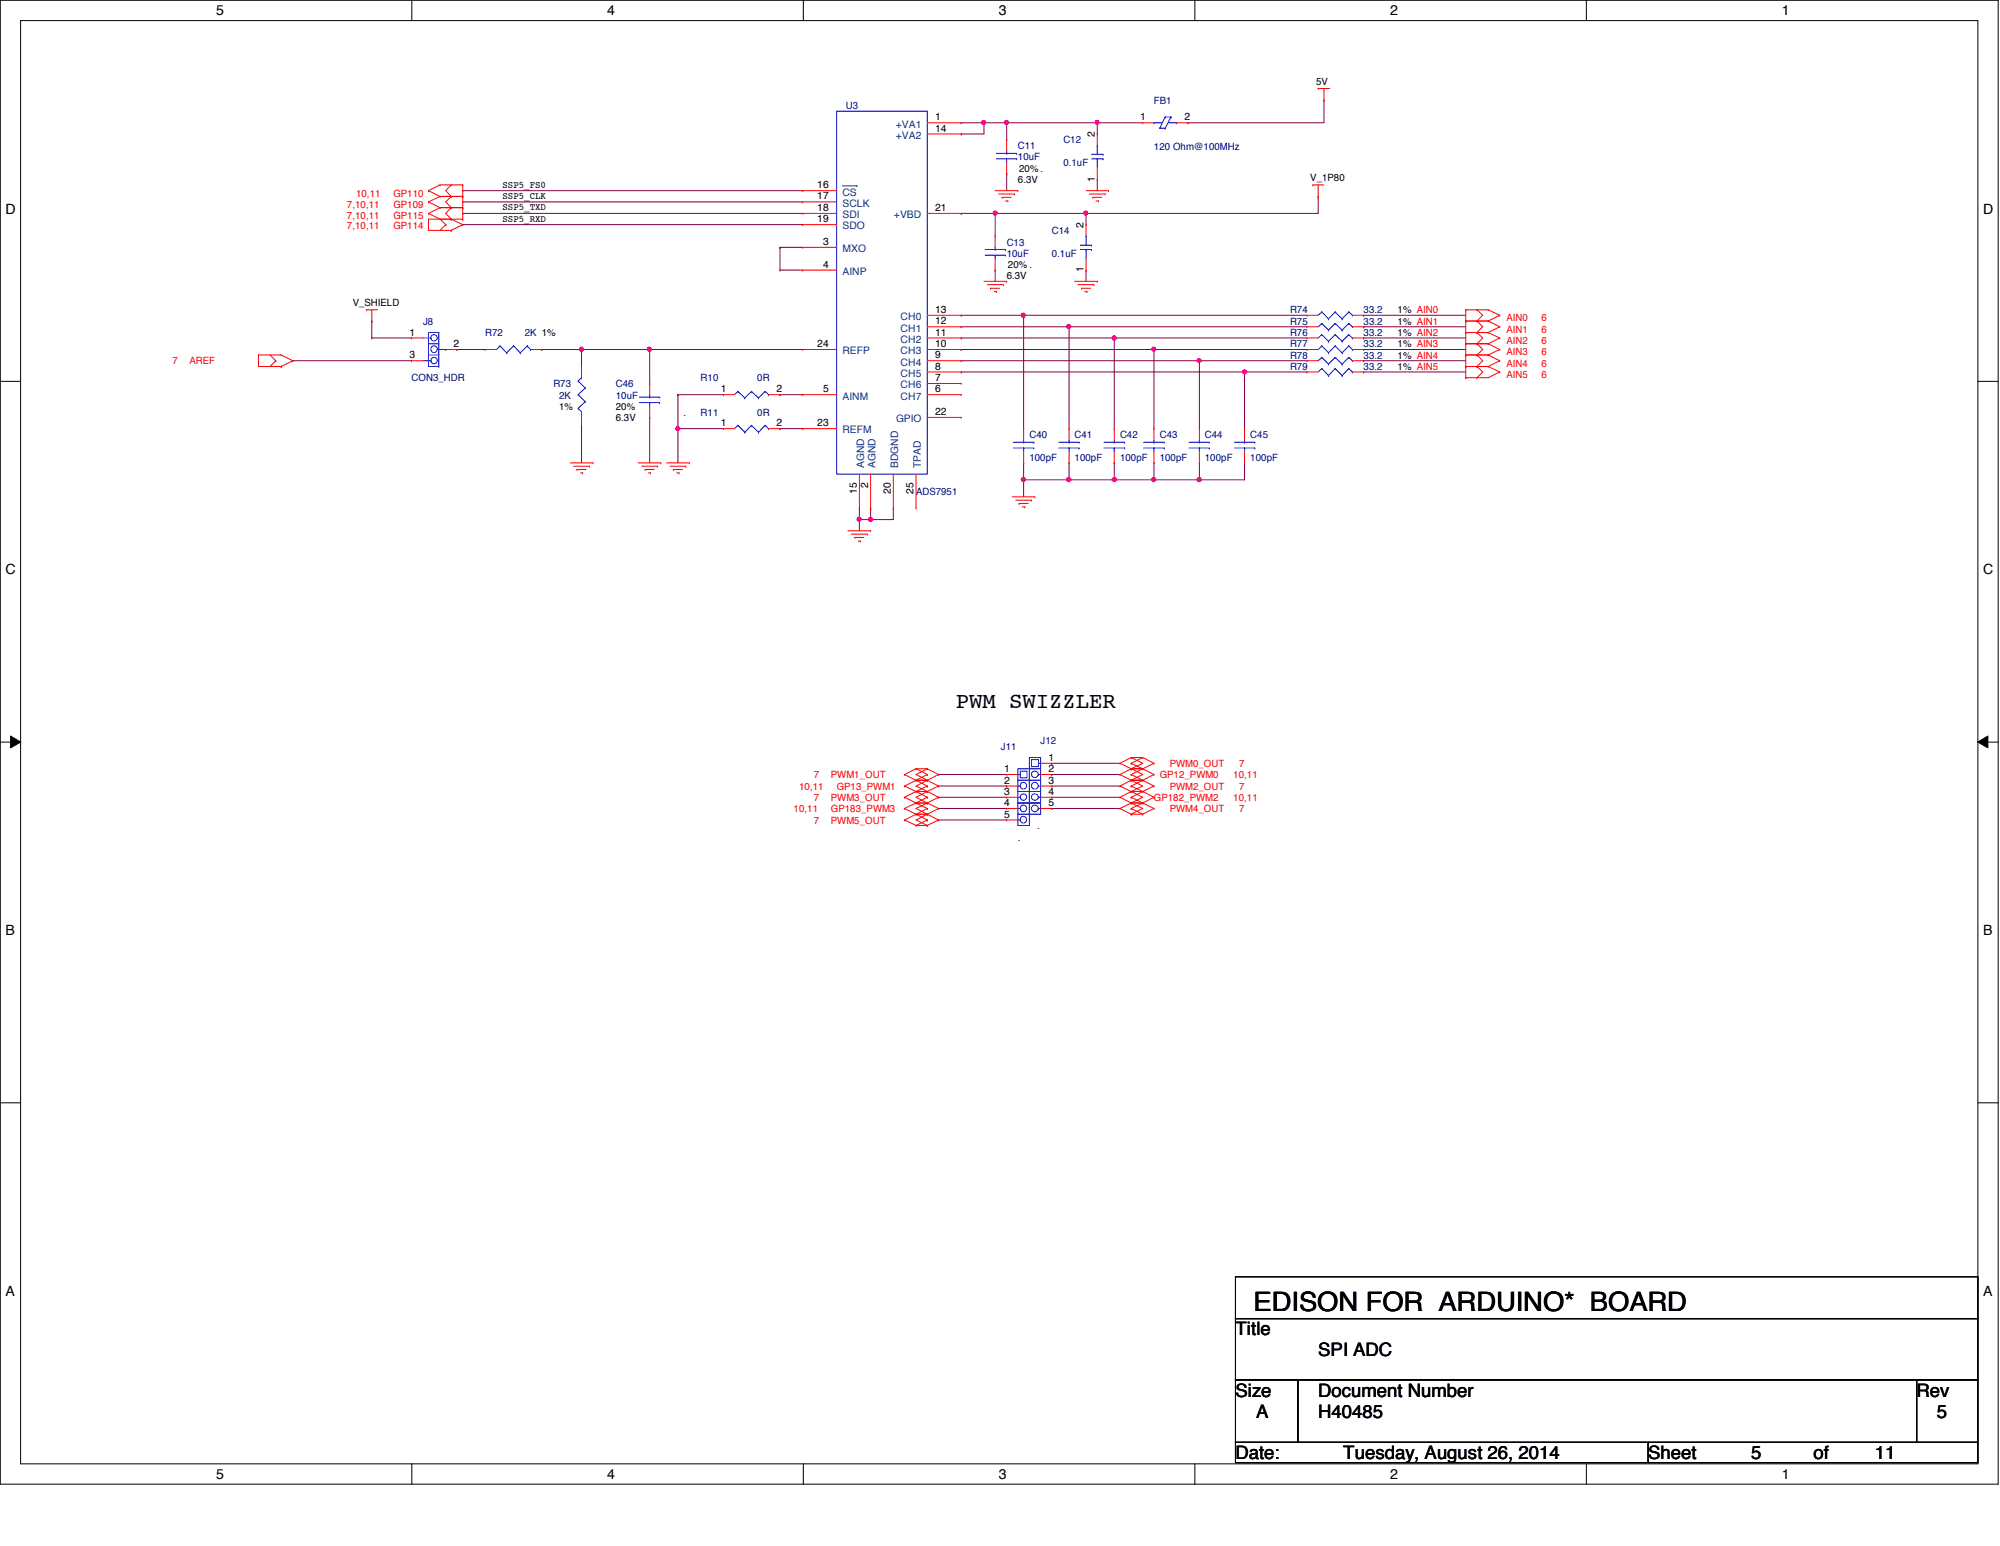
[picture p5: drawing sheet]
<svg xmlns="http://www.w3.org/2000/svg" width="279mm" height="216mm" viewBox="0 0 279 216" stroke-linecap="round" stroke-linejoin="round" font-family="sans-serif">
<path d="M0 0h279.1v207.3h-279.1zM2.9 2.9h273.4v201.5h-273.4z" fill="none" stroke="#000" stroke-width=".14"/>
<g fill="#fff">
<path d="M30.2 .4h1.1v2.2h-1.1z"/>
<path d="M30.2 204.8h1.1v2.2h-1.1z"/>
</g>
<path d="M57.5 0v2.9M57.5 204.4v2.9" fill="none" stroke="#000" stroke-width=".14"/>
<g fill="#fff">
<path d="M84.8 .4h1.1v2.2h-1.1z"/>
<path d="M84.8 204.8h1.1v2.2h-1.1z"/>
</g>
<path d="M112.2 0v2.9M112.2 204.4v2.9" fill="none" stroke="#000" stroke-width=".14"/>
<g fill="#fff">
<path d="M139.5 .4h1.1v2.2h-1.1z"/>
<path d="M139.5 204.8h1.1v2.2h-1.1z"/>
</g>
<path d="M166.9 0v2.9M166.9 204.4v2.9" fill="none" stroke="#000" stroke-width=".14"/>
<g fill="#fff">
<path d="M194.2 .4h1.1v2.2h-1.1z"/>
<path d="M194.2 204.8h1.1v2.2h-1.1z"/>
</g>
<path d="M221.6 0v2.9M221.6 204.4v2.9" fill="none" stroke="#000" stroke-width=".14"/>
<g fill="#fff">
<path d="M248.9 .4h1.1v2.2h-1.1z"/>
<path d="M248.9 204.8h1.1v2.2h-1.1z"/>
<path d="M.8 28.1h1.4v2.2h-1.4z"/>
<path d="M277 28.1h1.4v2.2h-1.4z"/>
<path d="M.8 78.4h1.4v2.2h-1.4z"/>
<path d="M277 78.4h1.4v2.2h-1.4z"/>
</g>
<path d="M0 53.3h2.9M276.3 53.3h2.8" fill="none" stroke="#000" stroke-width=".14"/>
<g fill="#fff">
<path d="M.8 128.8h1.3v2.2h-1.3z"/>
<path d="M277 128.8h1.3v2.2h-1.3z"/>
</g>
<path d="M0 103.6h2.9M1.5 102.8l1.4 .8-1.4 .8zM276.3 103.6l1.4-.8v1.6zM276.3 103.6h2.8" fill="none" stroke="#000" stroke-width=".14"/>
<path d="M1.5 102.8l1.4 .8-1.4 .8zM276.3 103.6l1.4-.8v1.6z" fill="#000"/>
<g fill="#fff">
<path d="M.8 179.2h1.3v2.2h-1.3z"/>
<path d="M277 179.2h1.3v2.2h-1.3z"/>
</g>
<path d="M0 154h2.9M276.3 154h2.8" fill="none" stroke="#000" stroke-width=".14"/>
<g fill="none" stroke="#800040" stroke-width=".14">
<path d="M64.6 26.6h.1M64.6 28.2h.1M64.6 29.8h.1M64.6 31.4h.1M64.6 26.6h47.5M64.6 28.2h47.5M64.6 29.8h47.5M64.6 31.4h47.5M109 34.5h.1M109 37.7h.1M109 34.5h3.1M109 34.5v3.2"/>
<path d="M109 37.7h3.1M120.1 71h.1M120.1 72.6h.1M120.1 71v3.1M121.6 71h.1M121.6 71v1.6h-1.5"/>
</g>
<circle cx="120" cy="72.5" r=".3" fill="#f0f"/>
<circle cx="120" cy="72.5" r=".3" fill="none" stroke="#f0f" stroke-width=".14"/>
<path d="M121.6 72.6h.1M121.6 72.6h3.2" fill="none" stroke="#800040" stroke-width=".14"/>
<circle cx="121.6" cy="72.5" r=".29" fill="#f0f"/>
<circle cx="121.6" cy="72.5" r=".29" fill="none" stroke="#f0f" stroke-width=".14"/>
<path d="M94.7 55.1h.1M94.7 55.1h6.3M94.7 55.1v4.8M109 55.1h.1M109 59.9h.1M109 55.1h3.1M109 59.9h3.1M124.8 71h.1M124.8 71v1.6" fill="none" stroke="#800040" stroke-width=".14"/>
<circle cx="94.7" cy="59.9" r=".3" fill="#f0f"/>
<circle cx="94.7" cy="59.9" r=".3" fill="none" stroke="#f0f" stroke-width=".14"/>
<g fill="none" stroke="#800040" stroke-width=".14">
<path d="M134.3 18.7h.1M134.3 17.1h.1M134.3 17.1h3.2M137.5 17.1h.1M137.5 17.1v1.6h-3.2M140.6 17.1h.1M140.6 17.1v2.4M139 37.7h.1M139 29.8h.1M139 29.8v3.2M139 37.7v1.6M140.6 24.3h.1"/>
<path d="M140.6 24.3v2.3M151.7 37.7h.1M151.7 37.7v1.6M153.3 25.1h.1M153.3 25.1v1.5M94.7 59.9h.1M94.7 59.9h6.3M94.7 59.9v4.7"/>
</g>
<circle cx="137.4" cy="17.1" r=".29" fill="#f0f"/>
<circle cx="137.4" cy="17.1" r=".29" fill="none" stroke="#f0f" stroke-width=".14"/>
<path d="M137.5 17.1h.1M137.5 17.1h15.8M140.6 17.1h.1" fill="none" stroke="#800040" stroke-width=".14"/>
<circle cx="153.3" cy="17.1" r=".29" fill="#f0f"/>
<circle cx="153.3" cy="17.1" r=".29" fill="none" stroke="#f0f" stroke-width=".14"/>
<circle cx="140.6" cy="17.1" r=".3" fill="#f0f"/>
<circle cx="140.6" cy="17.1" r=".3" fill="none" stroke="#f0f" stroke-width=".14"/>
<path d="M153.3 17.1h.1M153.3 17.1v1.6M153.3 17.1h6.3M134.3 29.8h.1M134.3 29.8h49.8M139 29.8h.1M151.7 29.8h.1M151.7 29.8v1.6" fill="none" stroke="#800040" stroke-width=".14"/>
<circle cx="151.7" cy="29.8" r=".3" fill="#f0f"/>
<circle cx="151.7" cy="29.8" r=".3" fill="none" stroke="#f0f" stroke-width=".14"/>
<circle cx="139" cy="29.8" r=".3" fill="#f0f"/>
<circle cx="139" cy="29.8" r=".3" fill="none" stroke="#f0f" stroke-width=".14"/>
<g fill="none" stroke="#800040" stroke-width=".14">
<path d="M165.9 17.1h.1M185 14h.1M185 14v3.1h-19.1M184.1 27.4h.1M184.1 27.4v2.4M63.8 48.8h.1M63.8 48.8h4M75.7 48.8h.1M75.7 48.8h5.5M90.8 58.3h.1M90.8 48.8h.1M90.8 48.8h21.3"/>
<path d="M90.8 48.8v4.8M90.8 58.3v6.3"/>
</g>
<circle cx="90.7" cy="48.8" r=".3" fill="#f0f"/>
<circle cx="90.7" cy="48.8" r=".3" fill="none" stroke="#f0f" stroke-width=".14"/>
<path d="M40.9 50.4h.1M40.9 50.4h16.6M51.9 47.2h.1M51.9 44.8h.1M51.9 47.2h5.6M51.9 44.8v2.4M81.2 48.8h.1M81.2 48.8v2.4M81.2 48.8h9.6" fill="none" stroke="#800040" stroke-width=".14"/>
<circle cx="81.2" cy="48.8" r=".3" fill="#f0f"/>
<circle cx="81.2" cy="48.8" r=".3" fill="none" stroke="#f0f" stroke-width=".14"/>
<g fill="none" stroke="#800040" stroke-width=".14">
<path d="M81.2 59.1h.1M81.2 59.1v5.5M134.3 44h.1M134.3 44h8.7M190.5 44h.1M190.5 45.6h.1M190.5 47.2h.1M190.5 48.8h.1M190.5 50.4h.1M190.5 51.9h.1M190.5 44h14.3M190.5 45.6h14.3"/>
<path d="M190.5 47.2h14.3M190.5 48.8h14.3M190.5 50.4h14.3M190.5 51.9h14.3"/>
</g>
<circle cx="143" cy="44" r=".3" fill="#f0f"/>
<circle cx="143" cy="44" r=".3" fill="none" stroke="#f0f" stroke-width=".14"/>
<path d="M134.3 45.6h.1M134.3 45.6h15.1" fill="none" stroke="#800040" stroke-width=".14"/>
<circle cx="149.3" cy="45.6" r=".3" fill="#f0f"/>
<circle cx="149.3" cy="45.6" r=".3" fill="none" stroke="#f0f" stroke-width=".14"/>
<path d="M134.3 47.2h.1M134.3 47.2h21.4" fill="none" stroke="#800040" stroke-width=".14"/>
<circle cx="155.7" cy="47.2" r=".3" fill="#f0f"/>
<circle cx="155.7" cy="47.2" r=".3" fill="none" stroke="#f0f" stroke-width=".14"/>
<path d="M134.3 48.8h.1M134.3 48.8h26.9" fill="none" stroke="#800040" stroke-width=".14"/>
<circle cx="161.2" cy="48.8" r=".29" fill="#f0f"/>
<circle cx="161.2" cy="48.8" r=".29" fill="none" stroke="#f0f" stroke-width=".14"/>
<path d="M134.3 50.4h.1M134.3 50.4h33.3" fill="none" stroke="#800040" stroke-width=".14"/>
<circle cx="167.5" cy="50.4" r=".29" fill="#f0f"/>
<circle cx="167.5" cy="50.4" r=".29" fill="none" stroke="#f0f" stroke-width=".14"/>
<path d="M134.3 51.9h.1M134.3 51.9h39.6" fill="none" stroke="#800040" stroke-width=".14"/>
<circle cx="173.9" cy="51.9" r=".3" fill="#f0f"/>
<circle cx="173.9" cy="51.9" r=".3" fill="none" stroke="#f0f" stroke-width=".14"/>
<path d="M143 64.6h.1M143 67h.1M143 64.6v2.4M143 67h6.4" fill="none" stroke="#800040" stroke-width=".14"/>
<circle cx="149.3" cy="67" r=".3" fill="#f0f"/>
<circle cx="149.3" cy="67" r=".3" fill="none" stroke="#f0f" stroke-width=".14"/>
<path d="M143 67h.1M143 67v2.4M149.4 64.6h.1M149.4 64.6v2.4" fill="none" stroke="#800040" stroke-width=".14"/>
<circle cx="143" cy="67" r=".3" fill="#f0f"/>
<circle cx="143" cy="67" r=".3" fill="none" stroke="#f0f" stroke-width=".14"/>
<path d="M149.4 67h.1M149.4 67h11.8M155.7 64.6h.1M155.7 67h.1M155.7 64.6v2.4" fill="none" stroke="#800040" stroke-width=".14"/>
<circle cx="161.2" cy="67" r=".29" fill="#f0f"/>
<circle cx="161.2" cy="67" r=".29" fill="none" stroke="#f0f" stroke-width=".14"/>
<circle cx="155.7" cy="67" r=".3" fill="#f0f"/>
<circle cx="155.7" cy="67" r=".3" fill="none" stroke="#f0f" stroke-width=".14"/>
<path d="M161.2 64.6h.1M161.2 67h.1M161.2 64.6v2.4M161.2 67h12.7M167.6 64.6h.1M167.6 67h.1M167.6 64.6v2.4" fill="none" stroke="#800040" stroke-width=".14"/>
<circle cx="167.5" cy="67" r=".3" fill="#f0f"/>
<circle cx="167.5" cy="67" r=".3" fill="none" stroke="#f0f" stroke-width=".14"/>
<g fill="none" stroke="#800040" stroke-width=".14">
<path d="M143 44h.1M143 44v15.9M143 44h39.6M149.4 45.6h.1M149.4 45.6v14.3M149.4 45.6h33.2M155.7 47.2h.1M155.7 47.2v12.7M155.7 47.2h26.9M161.2 48.8h.1M161.2 48.8v11.1M161.2 48.8h21.4"/>
<path d="M167.6 50.4h.1M167.6 50.4v9.5M167.6 50.4h15M173.9 51.9h.1M173.9 51.9v8M173.9 51.9h8.7M173.9 64.6h.1M173.9 64.6v2.4M131.1 108.2h.1M131.1 111.3h.1M131.1 112.9h.1M131.1 114.5h.1"/>
<path d="M131.1 108.2h9.5M131.1 109.8h9.5M131.1 111.3h9.5M131.1 112.9h9.5M131.1 114.5h9.5M140.6 109.8h.1M146.9 106.6h.1M146.9 108.2h.1M146.9 109.8h.1M146.9 111.3h.1M146.9 112.9h.1M146.9 108.2h9.6"/>
<path d="M146.9 109.8h9.6M146.9 111.3h9.6M146.9 112.9h9.6M146.9 106.6h9.6"/>
</g>
<g fill="none" stroke="#f00" stroke-width=".14">
<path d="M129.5 17.1h4.8M129.5 18.7h4.8M134.3 17.1h.1M134.3 18.7h.1M140.6 19.5h.1M140.6 19.5v1.6M153.3 18.7h.1M153.3 18.7v1.6M159.6 17.1h.1M159.6 17.1h1.6M164.4 17.1h1.5M165.9 17.1h.1"/>
<path d="M184.1 12.4h.1M184.1 12.4h1.7M185 14h.1M185 12.4v1.6M59.9 28.2h.1M59.9 26.6h.1M59.9 29.8h.1M59.9 30.6h.1M59.9 28.2l1.6 .8M59.9 26.6l1.6 .8M59.9 29.8l1.6 .8 .8 .8M59.9 30.6h4.7"/>
<path d="M59.9 30.6v1.6h3.1M61.5 27.4h.1M61.5 25.8h.1M61.5 29h.1M61.5 25.8h3.1M61.5 29h3.1M61.5 27.4l-1.6 .8M61.5 27.4h3.1M61.5 25.8l-1.6 .8M61.5 29l-1.6 .8M62.3 31.4h.1M62.3 31.4l-.8 .8"/>
<path d="M63 29h.1M63 27.4h.1M63 25.8h.1M63 30.6h.1M63 32.2h.1M63 27.4l-.7 .8 .7 .8M63 25.8l-.7 .8 .7 .8M63 29l-.7 .8 .7 .8M63 30.6l1.6 .8M64.6 29h.1M64.6 27.4h.1M64.6 25.8h.1"/>
<path d="M64.6 30.6h.1M64.6 31.4h.1M64.6 25.8v4.8M64.6 31.4l-1.6 .8M112.1 29.8h.1M112.1 31.4h.1M112.1 37.7h.1M112.1 26.6h.1M112.1 28.2h.1M112.1 34.5h.1M112.1 26.6h4.8M112.1 29.8h4.8"/>
<path d="M112.1 31.4h4.8M112.1 37.7h4.8M112.1 28.2h4.8M112.1 34.5h4.8M129.5 29.8h4.8M134.3 29.8h.1M137.5 39.3h3.1M137.9 39.8h2.3M139 33h.1M139 37.7h.1M139 26.6h3.2M139 33v1.5"/>
<path d="M139 36.1v1.6M139.5 27.1h2.2M140 27.6h.1M140 27.6h1.3M140.2 39.8h.1M140.5 28.1h.3M140.6 39.3h.1M140.6 24.3h.1M140.6 22.7v1.6M140.8 28.1h.1M141.7 27.1h.1M142.2 26.6h.1"/>
<path d="M150.1 39.3h3.2M150.6 39.8h2.2M151.7 37.7h.1M151.7 31.4h.1M151.7 26.6h3.2M151.7 31.4v1.6M151.7 36.1v1.6M152.2 27.1h2.2M152.7 27.6h.1M152.7 27.6h1.2M152.8 39.8h.1M153.1 28.1h.4"/>
<path d="M153.3 39.3h.1M153.3 25.1h.1M153.3 23.5v1.6M153.5 28.1h.1M154.4 27.1h.1M154.9 26.6h.1M183.4 25.8h.1M183.4 25.8h1.6M184.1 27.4h.1M184.1 25.8v1.6M36.1 49.6h.1M36.1 49.6v1.6h3.2"/>
<path d="M36.1 49.6h3.2M37.7 49.6l.8 .8M38.5 50.4h.1M38.5 50.4l-.8 .8M39.3 51.2h.1M39.3 49.6h.1M39.3 49.6l1.6 .8M40.9 50.4h.1M40.9 50.4l-1.6 .8M51.2 43.3h.1M51.2 43.3h1.5M51.9 44.8h.1"/>
<path d="M51.9 43.3v1.5M57.5 50.4h.1M57.5 47.2h.1M57.5 50.4h1.6M57.5 47.2h1.6M62.3 48.8h1.5M63.8 48.8h.1M67.8 48.8h.1M67.8 48.8h1.6M74.1 48.8h1.6M75.7 48.8h.1M81.2 59.1h.1"/>
<path d="M81.2 51.2h.1M81.2 51.2v1.5M81.2 57.5v1.6M90.8 53.6h.1M90.8 58.3h.1M90.8 53.6v1.5M90.8 56.7v1.6M101 59.9h.1M101 55.1h.1M101 59.9h1.6M101 55.1h1.6M107.4 59.9h1.6"/>
<path d="M107.4 55.1h1.6M109 59.9h.1M109 55.1h.1M112.1 48.8h.1M112.1 59.9h.1M112.1 55.1h.1M112.1 48.8h4.8M112.1 59.9h4.8M112.1 55.1h4.8M129.5 50.4h4.8M129.5 51.9h4.8M129.5 48.8h4.8"/>
<path d="M129.5 45.6h4.8M129.5 55.1h4.8M129.5 44h4.8M129.5 47.2h4.8M129.5 58.3h4.8M129.5 53.6h4.8M134.3 58.3h.1M134.3 44h.1M134.3 45.6h.1M134.3 47.2h.1M134.3 48.8h.1M134.3 50.4h.1"/>
<path d="M134.3 51.9h.1M134.3 53.6h.1M134.3 55.1h.1M138.4 40.3h.1M138.4 40.3h1.3M138.9 40.7h.3M139.2 40.7h.1M143 59.9h.1M143 59.9v1.6M149.4 59.9h.1M149.4 59.9v1.6M151.1 40.3h.1"/>
<path d="M151.1 40.3h1.3M151.6 40.7h.2M151.8 40.7h.1M155.7 59.9h.1M155.7 59.9v1.6M161.2 59.9h.1M161.2 59.9v1.6M167.6 59.9h.1M167.6 59.9v1.6M173.9 59.9h.1M173.9 59.9v1.6M182.6 50.4h.1"/>
<path d="M182.6 51.9h.1M182.6 45.6h.1M182.6 44h.1M182.6 47.2h.1M182.6 48.8h.1M182.6 50.4h1.5M182.6 51.9h1.5M182.6 48.8h1.5M182.6 45.6h1.5M182.6 44h1.5M182.6 47.2h1.5M188.9 50.4h1.6"/>
<path d="M188.9 51.9h1.6M188.9 48.8h1.6M188.9 45.6h1.6M188.9 44h1.6M188.9 47.2h1.6M190.5 50.4h.1M190.5 51.9h.1M190.5 45.6h.1M190.5 44h.1M190.5 47.2h.1M190.5 48.8h.1M204.8 44.8h.1"/>
<path d="M204.8 43.3h.1M204.8 46.4h.1M204.8 48h.1M204.8 49.6h.1M204.8 51.2h.1M204.8 52.7h.1M204.8 43.3h3.1M204.8 51.2h3.1M204.8 49.6h3.1M204.8 44.8h3.1M204.8 43.3v9.4M204.8 46.4h3.1"/>
<path d="M204.8 48h3.1M206.3 44.8h.1M206.3 43.3h.1M206.3 46.4h.1M206.3 48h.1M206.3 49.6h.1M206.3 51.2h.1M206.3 52.7h.1M206.3 43.3l.8 .7-.8 .8M206.3 44.8l.8 .8-.8 .8M206.3 46.4l.8 .8-.8 .8M206.3 48l.8 .8-.8 .8"/>
<path d="M206.3 49.6l.8 .8-.8 .8M206.3 51.2l.8 .7-.8 .8M207.9 43.3h.1M207.9 44.8h.1M207.9 46.4h.1M207.9 48h.1M207.9 49.6h.1M207.9 51.2h.1M207.9 43.3l1.6 .7M207.9 44.8l1.6 .8M207.9 46.4l1.6 .8M207.9 48l1.6 .8"/>
<path d="M207.9 49.6l1.6 .8M207.9 51.2l1.6 .7M209.5 44h.1M209.5 45.6h.1M209.5 47.2h.1M209.5 48.8h.1M209.5 50.4h.1M209.5 51.9h.1M209.5 44l-1.6 .8M209.5 45.6l-1.6 .8M209.5 47.2l-1.6 .8M209.5 48.8l-1.6 .8"/>
<path d="M209.5 50.4l-1.6 .8M209.5 51.9l-1.6 .8h-3.1M79.7 64.6h3.1M80.1 65.1h2.2M80.6 65.6h.1M80.6 65.6h1.3M81.1 66h.3M81.4 66h.1M82.3 65.1h.1M82.8 64.6h.1M89.2 64.6h3.1M89.7 65.1h2.2"/>
<path d="M90.1 65.6h.1M90.1 65.6h1.3M90.6 66h.3M90.9 66h.1M91.9 65.1h.1M92.3 64.6h.1M93.1 64.6h3.2M93.6 65.1h2.2M94.1 65.6h.1M94.1 65.6h1.2M94.5 66h.4M94.9 66h.1"/>
<path d="M95.8 65.1h.1M96.3 64.6h.1M118.4 74.1h3.2M118.9 74.6h2.3M119.4 75.1h.1M119.4 75.1h1.3M119.9 75.6h.3M120.1 71h.1M120.1 66.2v4.8M120.2 75.6h.1M121.2 74.6h.1M121.6 74.1h.1"/>
<path d="M121.6 71h.1M121.6 66.2v4.8M124.8 71h.1M124.8 66.2v4.8M128 71h.1M128 66.2v4.8M141.4 69.4h3.2M141.9 69.8h2.2M142.4 70.3h.1M142.4 70.3h1.2M142.8 70.8h.4M143 64.6h.1"/>
<path d="M143 63v1.6M143.2 70.8h.1M144.1 69.8h.1M144.6 69.4h.1M149.4 64.6h.1M149.4 63v1.6M155.7 64.6h.1M155.7 63v1.6M161.2 64.6h.1M161.2 63v1.6M167.6 64.6h.1M167.6 63v1.6"/>
<path d="M173.9 64.6h.1M173.9 63v1.6M126.4 109.8h.1M126.4 112.9h.1M126.4 108.2h.1M126.4 111.3h.1M126.4 114.5h.1M126.4 109.8l1.6 .7M126.4 112.9l1.6 .8M126.4 108.2l1.6 .8M126.4 111.3l1.6 .8M126.4 114.5l1.6 .8"/>
<path d="M128 110.5h.1M128 109h.1M128 113.7h.1M128 112.1h.1M128 107.4h.1M128 115.3h.1M128 109h1.5M128 107.4h1.5M128 110.5h1.5M128 109l-1.6 .8M128 109l1.5 .8M128 112.1h1.5"/>
<path d="M128 113.7h1.5M128 112.1l-1.6 .8M128 112.1l1.5 .8M128 107.4l-1.6 .8M128 107.4l1.5 .8M128 110.5l-1.6 .8M128 110.5l1.5 .8M128 115.3h1.5M128 113.7l-1.6 .8M128 113.7l1.5 .8M129.5 109h.1M129.5 110.5h.1"/>
<path d="M129.5 109.8h.1M129.5 112.1h.1M129.5 113.7h.1M129.5 112.9h.1M129.5 107.4h.1M129.5 108.2h.1M129.5 111.3h.1M129.5 115.3h.1M129.5 114.5h.1M129.5 107.4l-1.5 .8 3.1 1.6M129.5 109.8l-1.5 .7M129.5 112.1l1.6 .8"/>
<path d="M129.5 112.1l-1.5 .8 3.1 1.6M129.5 112.9l-1.5 .8M129.5 107.4l1.6 .8M129.5 108.2l-1.5 .8M129.5 110.5l1.6 .8M129.5 110.5l-1.5 .8 1.5 .8M129.5 111.3l-1.5 .8M129.5 114.5l-1.5 .8M131.1 109.8h.1M131.1 112.9h.1M131.1 108.2h.1M131.1 111.3h.1"/>
<path d="M131.1 114.5h.1M131.1 109.8l-1.6 .7M131.1 108.2l-3.1 1.6 1.5 .7M131.1 112.9l-3.1 1.6 1.5 .8M131.1 111.3l-1.6 .8M131.1 114.5l-1.6 .8M140.6 108.2h.1M140.6 111.3h.1M140.6 109.8h.1M140.6 112.9h.1M140.6 114.5h.1M140.6 108.2h1.6"/>
<path d="M140.6 111.3h1.6M140.6 109.8h1.6M140.6 112.9h1.6M140.6 114.5h1.6M145.4 108.2h1.5M145.4 111.3h1.5M145.4 109.8h1.5M145.4 112.9h1.5M145.4 106.6h1.5M146.9 106.6h.1M146.9 109.8h.1M146.9 108.2h.1"/>
<path d="M146.9 111.3h.1M146.9 112.9h.1M156.5 108.2h.1M156.5 111.3h.1M156.5 106.6h.1M156.5 109.8h.1M156.5 112.9h.1M156.5 108.2l1.5 .8M156.5 111.3l1.5 .8M156.5 106.6l1.5 .8M156.5 109.8l1.5 .7M156.5 112.9l1.5 .8"/>
<path d="M158 107.4h.1M158 109h.1M158 108.2h.1M158 110.5h.1M158 112.1h.1M158 111.3h.1M158 105.8h.1M158 106.6h.1M158 109.8h.1M158 113.7h.1M158 112.9h.1M158 109h1.6"/>
<path d="M158 107.4h1.6M158 107.4l-1.5 .8M158 107.4l1.6 .8-1.6 .8M158 108.2l1.6 .8M158 110.5h1.6M158 112.1h1.6M158 110.5l-1.5 .8M158 110.5l1.6 .8-1.6 .8M158 111.3l1.6 .8M158 113.7h1.6M158 105.8h1.6M158 105.8l-1.5 .8"/>
<path d="M158 105.8l1.6 .8-1.6 .8M158 106.6l1.6 .8M158 109l-1.5 .8M158 109l1.6 .8-1.6 .7M158 109.8l1.6 .7M158 112.1l-1.5 .8M158 112.1l1.6 .8-1.6 .8M158 112.9l1.6 .8M159.6 109h.1M159.6 107.4h.1M159.6 112.1h.1M159.6 110.5h.1"/>
<path d="M159.6 105.8h.1M159.6 113.7h.1M159.6 107.4l1.6 .8M159.6 107.4l-1.6 .8M159.6 110.5l1.6 .8M159.6 110.5l-1.6 .8M159.6 105.8l1.6 .8M159.6 105.8l-1.6 .8M159.6 109l1.6 .8M159.6 109l-1.6 .8M159.6 112.1l1.6 .8M159.6 112.1l-1.6 .8"/>
<path d="M161.2 108.2h.1M161.2 111.3h.1M161.2 106.6h.1M161.2 109.8h.1M161.2 112.9h.1M161.2 108.2l-1.6 .8M161.2 111.3l-1.6 .8M161.2 106.6l-1.6 .8M161.2 109.8l-1.6 .7M161.2 112.9l-1.6 .8"/>
</g>
<path d="M172.6 178.3h103.7v5.8h-103.7zM172.6 184.1h103.7v8.6h-103.7zM172.6 192.7h8.7v8.7h-8.7zM181.3 192.7h86.5v8.7h-86.5zM267.8 192.7h8.5v8.7h-8.5zM172.6 201.4h57.7v2.9h-57.7zM230.3 201.4h46v2.9h-46z" fill="none" stroke="#000" stroke-width=".14"/>
<g fill="none" stroke="#00f" stroke-width=".14">
<path d="M116.9 15.5h12.6v50.7h-12.6zM161.2 17.1h.1M161.2 17.1h1.1M162.8 16.3h.1M162.8 17.9h.1M162.8 16.3l-.8 1.6h.8M162.8 16.3h.8M163.3 17.1h1.1M163.6 16.3h.1M163.6 16.3l-.8 1.6M164.4 17.1h.1M137.6 34.8h2.9"/>
<path d="M137.6 35.6h2.9M139 34.8h.1M139 35.6h.1M139 34.5v.3M139 35.6v.5M139.2 22.2h2.8M139.2 21.4h2.8M140.5 35.6h.1M140.5 34.8h.1M140.6 21.4h.1M140.6 22.2h.1M140.6 21.1v.3"/>
<path d="M140.6 22.2v.5M142 22.2h.1M142 21.4h.1M150.9 34.8h1.6M150.9 34.2h1.6M151.7 33h.1M151.7 34.8h.1M151.7 33v1.2M151.7 34.8v1.3M152.5 34.8h.1M152.5 34.2h.1M152.5 22.2h1.6"/>
<path d="M152.5 21.5h1.6M153.3 20.3h.1M153.3 22.2h.1M153.3 20.3v1.2M153.3 22.2v1.3M154.1 22.2h.1M154.1 21.5h.1M59.1 50.4h1.1M59.1 47.2h1.1M59.9 46.4h1.4v4.8h-1.4zM59.9 48h1.4M59.9 49.6h1.4"/>
<path d="M59.9 51.2h1.4M60.2 50.4h.1M60.2 47.2h.1M61.1 48.8h1.2M61.3 48h.1M61.3 49.6h.1M61.3 51.2h.1M62.3 48.8h.1M69.8 48.3h.1M69.8 48.3l-.4 .5M69.8 48.3l1 1M70.8 49.3h.1"/>
<path d="M71.8 48.3h.1M71.8 48.3l-1 1M71.8 48.3l.9 1M72.7 49.3h.1M73.7 48.3h.1M73.7 48.3l-1 1M73.7 48.3l.4 .5M74.1 48.8h.1M80.8 57h.1M80.8 55.1h.1M80.8 53.2h.1M80.8 57l.4 .5"/>
<path d="M80.8 55.1l.9 1M80.8 53.2l.9 1M81.2 52.7h.1M81.2 52.7l-.4 .5M81.7 56.1h.1M81.7 54.2h.1M81.7 56.1l-.9 .9M81.7 54.2l-.9 .9M89.3 56.2h2.9M89.3 55.5h2.9M90.8 55.5h.1M90.8 56.2h.1"/>
<path d="M90.8 55.1v.4M90.8 56.2v.5M92.2 56.2h.1M92.2 55.5h.1M103.1 59.4h.1M103.1 54.7h.1M103.1 59.4l-.5 .5M103.1 59.4l1 1M103.1 54.7l-.5 .4M103.1 54.7l1 .9M104.1 55.6h.1M105 59.4h.1"/>
<path d="M105 54.7h.1M105 59.4l-.9 1M105 59.4l1 1M105 54.7l-.9 .9M105 54.7l1 .9M106 55.6h.1M106.9 59.4h.1M106.9 54.7h.1M106.9 59.4l-.9 1M106.9 59.4l.5 .5M106.9 54.7l-.9 .9M106.9 54.7l.5 .4"/>
<path d="M107.4 59.9h.1M107.4 55.1h.1M184.7 49.9h.1M184.7 51.5h.1M184.7 45.2h.1M184.7 43.6h.1M184.7 46.7h.1M184.7 48.3h.1M184.7 49.9l-.6 .5M184.7 49.9l.9 .9M184.7 51.5l-.6 .4M184.7 51.5l.9 1"/>
<path d="M184.7 45.2l-.6 .4M184.7 45.2l.9 .9M184.7 43.6l-.6 .4M184.7 43.6l.9 .9M184.7 46.7l-.6 .5M184.7 46.7l.9 1M184.7 48.3l-.6 .5M184.7 48.3l.9 1M185.6 50.8h.1M185.6 52.5h.1M185.6 46.1h.1M185.6 44.5h.1"/>
<path d="M185.6 47.7h.1M185.6 49.3h.1M186.5 49.9h.1M186.5 51.5h.1M186.5 45.2h.1M186.5 43.6h.1M186.5 46.7h.1M186.5 48.3h.1M186.5 49.9l-.9 .9M186.5 49.9l1 .9M186.5 51.5l-.9 1M186.5 51.5l1 1"/>
<path d="M186.5 45.2l-.9 .9M186.5 45.2l1 .9M186.5 43.6l-.9 .9M186.5 43.6l1 .9M186.5 46.7l-.9 1M186.5 46.7l1 1M186.5 48.3l-.9 1M186.5 48.3l1 1M187.5 50.8h.1M187.5 52.5h.1M187.5 46.1h.1M187.5 44.5h.1"/>
<path d="M187.5 47.7h.1M187.5 49.3h.1M188.4 49.9h.1M188.4 51.5h.1M188.4 45.2h.1M188.4 43.6h.1M188.4 46.7h.1M188.4 48.3h.1M188.4 49.9l-.9 .9M188.4 49.9l.5 .5M188.4 51.5l-.9 1M188.4 51.5l.5 .4"/>
<path d="M188.4 45.2l-.9 .9M188.4 45.2l.5 .4M188.4 43.6l-.9 .9M188.4 43.6l.5 .4M188.4 46.7l-.9 1M188.4 46.7l.5 .5M188.4 48.3l-.9 1M188.4 48.3l.5 .5M188.9 50.4h.1M188.9 51.9h.1M188.9 45.6h.1M188.9 44h.1"/>
<path d="M188.9 47.2h.1M188.9 48.8h.1M104.1 60.4h.1M106 60.4h.1M141.6 62.6h2.8M141.6 61.8h2.8M143 61.8h.1M143 62.6h.1M143 61.5v.3M143 62.6v.4M144.4 62.6h.1M144.4 61.8h.1"/>
<path d="M147.9 62.6h2.8M147.9 61.8h2.8M149.4 61.8h.1M149.4 62.6h.1M149.4 61.5v.3M149.4 62.6v.4M150.7 62.6h.1M150.7 61.8h.1M154.2 62.6h2.9M154.2 61.8h2.9M155.7 61.8h.1M155.7 62.6h.1"/>
<path d="M155.7 61.5v.3M155.7 62.6v.4M157.1 62.6h.1M157.1 61.8h.1M159.8 62.6h2.8M159.8 61.8h2.8M161.2 61.8h.1M161.2 62.6h.1M161.2 61.5v.3M161.2 62.6v.4M162.6 62.6h.1M162.6 61.8h.1"/>
<path d="M166.1 62.6h2.9M166.1 61.8h2.9M167.6 61.8h.1M167.6 62.6h.1M167.6 61.5v.3M167.6 62.6v.4M169 62.6h.1M169 61.8h.1M172.5 62.6h2.8M172.5 61.8h2.8M173.9 61.8h.1M173.9 62.6h.1"/>
<path d="M173.9 61.5v.3M173.9 62.6v.4M175.3 62.6h.1M175.3 61.8h.1M142.2 107.4h1.6v1.6h-1.6zM142.2 110.5h1.6v1.6h-1.6zM142.2 112.1h1.6v1.6h-1.6zM142.2 113.7h1.6v1.6h-1.6zM142.2 109h1.6v1.5h-1.6zM142.2 108.2h.3M142.2 109.8h.3M142.2 111.3h.3"/>
<path d="M142.2 112.9h.3M142.2 114.5h.3M142.5 107.7h1v.9h-1zM142.5 108.2h.1M142.5 109.8h.1M142.5 111.3h.1M142.5 112.9h.1M142.5 114.5h.1M143.8 105.8h1.6v1.6h-1.6zM143.8 109h1.6v1.5h-1.6zM143.8 110.5h1.6v1.6h-1.6zM143.8 112.1h1.6v1.6h-1.6z"/>
<path d="M143.8 107.4h1.6v1.6h-1.6zM144.1 106.1h1v1h-1zM145.1 106.6h.1M145.1 108.2h.1M145.1 109.8h.1M145.1 111.3h.1M145.1 112.9h.1M145.1 108.2h.3M145.1 109.8h.3M145.1 111.3h.3M145.1 112.9h.3M145.1 106.6h.3"/>
<circle cx="60.6" cy="48.8" r=".46"/>
<circle cx="60.6" cy="47.2" r=".45"/>
<circle cx="60.6" cy="50.4" r=".45"/>
<circle cx="143" cy="109.7" r=".46"/>
<circle cx="143" cy="112.9" r=".46"/>
<circle cx="143" cy="114.5" r=".46"/>
<circle cx="143" cy="111.3" r=".45"/>
<circle cx="144.6" cy="109.7" r=".47"/>
<circle cx="144.6" cy="112.9" r=".47"/>
<circle cx="144.6" cy="108.1" r=".46"/>
<circle cx="144.6" cy="111.3" r=".46"/>
</g>
<path d="M117.7 26h2M119.7 26h.1" fill="none" stroke="#004080" stroke-width=".14"/>
<circle cx="120" cy="72.5" r=".3" fill="#f0f"/>
<circle cx="120" cy="72.5" r=".3" fill="none" stroke="#f0f" stroke-width=".14"/>
<circle cx="121.6" cy="72.5" r=".29" fill="#f0f"/>
<circle cx="121.6" cy="72.5" r=".29" fill="none" stroke="#f0f" stroke-width=".14"/>
<circle cx="94.7" cy="59.9" r=".3" fill="#f0f"/>
<circle cx="94.7" cy="59.9" r=".3" fill="none" stroke="#f0f" stroke-width=".14"/>
<circle cx="137.4" cy="17.1" r=".29" fill="#f0f"/>
<circle cx="137.4" cy="17.1" r=".29" fill="none" stroke="#f0f" stroke-width=".14"/>
<circle cx="153.3" cy="17.1" r=".29" fill="#f0f"/>
<circle cx="153.3" cy="17.1" r=".29" fill="none" stroke="#f0f" stroke-width=".14"/>
<circle cx="140.6" cy="17.1" r=".3" fill="#f0f"/>
<circle cx="140.6" cy="17.1" r=".3" fill="none" stroke="#f0f" stroke-width=".14"/>
<circle cx="151.7" cy="29.8" r=".3" fill="#f0f"/>
<circle cx="151.7" cy="29.8" r=".3" fill="none" stroke="#f0f" stroke-width=".14"/>
<circle cx="139" cy="29.8" r=".3" fill="#f0f"/>
<circle cx="139" cy="29.8" r=".3" fill="none" stroke="#f0f" stroke-width=".14"/>
<circle cx="90.7" cy="48.8" r=".3" fill="#f0f"/>
<circle cx="90.7" cy="48.8" r=".3" fill="none" stroke="#f0f" stroke-width=".14"/>
<circle cx="81.2" cy="48.8" r=".3" fill="#f0f"/>
<circle cx="81.2" cy="48.8" r=".3" fill="none" stroke="#f0f" stroke-width=".14"/>
<circle cx="143" cy="44" r=".3" fill="#f0f"/>
<circle cx="143" cy="44" r=".3" fill="none" stroke="#f0f" stroke-width=".14"/>
<circle cx="149.3" cy="45.6" r=".3" fill="#f0f"/>
<circle cx="149.3" cy="45.6" r=".3" fill="none" stroke="#f0f" stroke-width=".14"/>
<circle cx="155.7" cy="47.2" r=".3" fill="#f0f"/>
<circle cx="155.7" cy="47.2" r=".3" fill="none" stroke="#f0f" stroke-width=".14"/>
<circle cx="161.2" cy="48.8" r=".29" fill="#f0f"/>
<circle cx="161.2" cy="48.8" r=".29" fill="none" stroke="#f0f" stroke-width=".14"/>
<circle cx="167.5" cy="50.4" r=".29" fill="#f0f"/>
<circle cx="167.5" cy="50.4" r=".29" fill="none" stroke="#f0f" stroke-width=".14"/>
<circle cx="173.9" cy="51.9" r=".3" fill="#f0f"/>
<circle cx="173.9" cy="51.9" r=".3" fill="none" stroke="#f0f" stroke-width=".14"/>
<circle cx="149.3" cy="67" r=".3" fill="#f0f"/>
<circle cx="149.3" cy="67" r=".3" fill="none" stroke="#f0f" stroke-width=".14"/>
<circle cx="143" cy="67" r=".3" fill="#f0f"/>
<circle cx="143" cy="67" r=".3" fill="none" stroke="#f0f" stroke-width=".14"/>
<circle cx="161.2" cy="67" r=".29" fill="#f0f"/>
<circle cx="161.2" cy="67" r=".29" fill="none" stroke="#f0f" stroke-width=".14"/>
<circle cx="155.7" cy="67" r=".3" fill="#f0f"/>
<circle cx="155.7" cy="67" r=".3" fill="none" stroke="#f0f" stroke-width=".14"/>
<circle cx="167.5" cy="67" r=".3" fill="#f0f"/>
<circle cx="167.5" cy="67" r=".3" fill="none" stroke="#f0f" stroke-width=".14"/>
<text font-size="3.7" x="175.1" y="183.1">EDISON FOR ARDUINO* BOARD</text>
<text font-size="3.1" x="133.5" y="98.8">PWM SWIZZLER</text>
<g font-size="2.6">
<text x="172.6" y="186.5">Title</text>
<text x="184.1" y="189.4">SPI ADC</text>
<text x="172.6" y="195">Size</text>
<text x="184.2" y="195">Document Number</text>
<text x="267.8" y="195">Rev</text>
<text x="172.6" y="203.8">Date:</text>
<text x="175.5" y="198">A</text>
<text x="184.1" y="198">H40485</text>
<text x="187.7" y="203.8">Tuesday, August 26, 2014</text>
<text x="230.3" y="203.8">Sheet</text>
<text x="244.6" y="203.8">5</text>
<text x="253.4" y="203.8">of</text>
<text x="261.9" y="203.8">11</text>
<text x="270.6" y="198">5</text>
</g>
<g font-size="2">
<text x="30.2" y="2.2">5</text>
<text x="84.8" y="2.2">4</text>
<text x="139.5" y="2.2">3</text>
<text x="194.2" y="2.2">2</text>
<text x="248.9" y="2.2">1</text>
<text x=".8" y="29.8">D</text>
<text x="277" y="29.8">D</text>
<text x=".8" y="80.2">C</text>
<text x="277" y="80.2">C</text>
<text x=".8" y="130.6">B</text>
<text x="277" y="130.6">B</text>
<text x=".8" y="181">A</text>
<text x="277" y="181">A</text>
<text x="30.2" y="206.5">5</text>
<text x="84.8" y="206.5">4</text>
<text x="139.5" y="206.5">3</text>
<text x="194.2" y="206.5">2</text>
<text x="248.9" y="206.5">1</text>
</g>
<g font-size="1.4">
<text x="183.9" y="11.8">5V</text>
<text x="130.6" y="16.8">1</text>
<text x="159.3" y="16.8">1</text>
<text x="165.5" y="16.8">2</text>
<text x="130.6" y="18.4">14</text>
<text x="153" y="19.2" transform="rotate(-90 153 19.2)">2</text>
<text x="70.2" y="26.2">SSP5_FS0</text>
<text x="70.2" y="27.8">SSP5_CLK</text>
<text x="70.2" y="29.3">SSP5_TXD</text>
<text x="114.2" y="29.5">18</text>
<text x="114.2" y="26.3">16</text>
<text x="114.2" y="27.9">17</text>
<text x="130.6" y="29.5">21</text>
<text x="142.2" y="25.6">6.3V</text>
<text x="142.4" y="24">20% .</text>
<text x="153" y="25.4" transform="rotate(-90 153 25.4)">1</text>
<text x="183" y="25.2">V_1P80</text>
<text x="70.2" y="30.9">SSP5_RXD</text>
<text x="114.2" y="31">19</text>
<text x="115" y="34.2">3</text>
<text x="151.4" y="31.9" transform="rotate(-90 151.4 31.9)">2</text>
<text x="115" y="37.4">4</text>
<text x="140.6" y="39">6.3V</text>
<text x="140.8" y="37.4">20% .</text>
<text x="151.4" y="38" transform="rotate(-90 151.4 38)">1</text>
<text x="49.3" y="42.7">V_SHIELD</text>
<text x="57.2" y="46.9">1</text>
<text x="130.6" y="43.7">13</text>
<text x="130.6" y="45.3">12</text>
<text x="130.6" y="46.9">11</text>
<text x="195.2" y="45.3">1% AIN1</text>
<text x="195.2" y="43.8">1% AIN0</text>
<text x="195.2" y="46.9">1% AIN2</text>
<text x="57.2" y="50">3</text>
<text x="63.4" y="48.5">2</text>
<text x="114.2" y="48.5">24</text>
<text x="130.6" y="48.5">10</text>
<text x="130.6" y="50">9</text>
<text x="130.6" y="51.6">8</text>
<text x="130.6" y="53.2">7</text>
<text x="195.2" y="50.1">1% AIN4</text>
<text x="195.2" y="51.7">1% AIN5</text>
<text x="195.2" y="48.5">1% AIN3</text>
<text x="78.1" y="57.2">1%</text>
<text x="86" y="57.2">20%</text>
<text x="86" y="58.8">6.3V</text>
<text x="95.5" y="58">.</text>
<text x="100.7" y="59.5">1</text>
<text x="100.7" y="54.8">1</text>
<text x="108.5" y="59.5">2</text>
<text x="108.5" y="54.8">2</text>
<text x="114.2" y="59.5">23</text>
<text x="115" y="54.8">5</text>
<text x="130.6" y="58">22</text>
<text x="130.6" y="54.8">6</text>
<text x="119.7" y="68.9" transform="rotate(-90 119.7 68.9)">15</text>
<text x="121.3" y="68.1" transform="rotate(-90 121.3 68.1)">2</text>
<text x="124.5" y="68.9" transform="rotate(-90 124.5 68.9)">20</text>
<text x="127.6" y="68.9" transform="rotate(-90 127.6 68.9)">25</text>
<text x="140.3" y="107.8">1</text>
<text x="146.5" y="106.3">1</text>
<text x="146.5" y="107.8">2</text>
<text x="140.3" y="111">3</text>
<text x="140.3" y="109.4">2</text>
<text x="140.3" y="112.6">4</text>
<text x="146.5" y="109.4">3</text>
<text x="146.5" y="111">4</text>
<text x="146.5" y="112.6">5</text>
<text x="140.3" y="114.2">5</text>
<text x="142.2" y="117.4">.</text>
<text x="144.9" y="115.8">.</text>
</g>
<g font-size="1.4" fill="#000080">
<text x="118.2" y="15.3">U3</text>
<text x="161.2" y="14.5">FB1</text>
<text x="142.2" y="20.8">C11</text>
<text x="142.2" y="22.4">10uF</text>
<text x="148.5" y="23.2">0.1uF</text>
<text x="148.5" y="20">C12</text>
<text x="161.2" y="21">120 Ohm@100MHz</text>
<text x="140.6" y="34.3">C13</text>
<text x="140.6" y="35.9">10uF</text>
<text x="146.9" y="35.9">0.1uF</text>
<text x="146.9" y="32.7">C14</text>
<text x="59.1" y="45.3">J8</text>
<text x="67.8" y="46.9">R72</text>
<text x="73.3" y="46.9">2K 1%</text>
<text x="180.2" y="45.3">R75</text>
<text x="180.2" y="43.8">R74</text>
<text x="180.2" y="46.9">R76</text>
<text x="190.5" y="45.3">33.2</text>
<text x="190.5" y="43.8">33.2</text>
<text x="190.5" y="46.9">33.2</text>
<text x="57.5" y="53.3">CON3_HDR</text>
<text x="97.9" y="53.3">R10</text>
<text x="105.8" y="53.3">0R</text>
<text x="180.2" y="50.1">R78</text>
<text x="180.2" y="51.7">R79</text>
<text x="180.2" y="48.5">R77</text>
<text x="190.5" y="50.1">33.2</text>
<text x="190.5" y="51.7">33.2</text>
<text x="190.5" y="48.5">33.2</text>
<text x="77.3" y="54.1">R73</text>
<text x="78.1" y="55.7">2K</text>
<text x="86" y="54.1">C46</text>
<text x="86" y="55.7">10uF</text>
<text x="97.9" y="58">R11</text>
<text x="105.8" y="58">0R</text>
<text x="143.8" y="61.2">C40</text>
<text x="143.8" y="64.3">100pF</text>
<text x="150.1" y="61.2">C41</text>
<text x="150.1" y="64.3">100pF</text>
<text x="156.5" y="61.2">C42</text>
<text x="156.5" y="64.3">100pF</text>
<text x="162" y="61.2">C43</text>
<text x="162" y="64.3">100pF</text>
<text x="168.3" y="61.2">C44</text>
<text x="168.3" y="64.3">100pF</text>
<text x="174.7" y="61.2">C45</text>
<text x="174.7" y="64.3">100pF</text>
<text x="128" y="69.1">ADS7951</text>
<text x="139.8" y="104.7">J11</text>
<text x="145.4" y="103.9">J12</text>
</g>
<g font-size="1.4" fill="#004080">
<text x="125.1" y="17.8">+VA1</text>
<text x="125.1" y="19.4">+VA2</text>
<text x="117.7" y="27.3">CS</text>
<text x="117.7" y="28.9">SCLK</text>
<text x="117.7" y="30.5">SDI</text>
<text x="117.7" y="32">SDO</text>
<text x="117.7" y="35.2">MXO</text>
<text x="124.9" y="30.5">+VBD</text>
<text x="117.7" y="38.4">AINP</text>
<text x="125.8" y="44.7">CH0</text>
<text x="125.8" y="46.3">CH1</text>
<text x="125.8" y="47.9">CH2</text>
<text x="117.7" y="49.5">REFP</text>
<text x="125.8" y="49.5">CH3</text>
<text x="125.8" y="51.1">CH4</text>
<text x="125.8" y="52.6">CH5</text>
<text x="117.7" y="55.8">AINM</text>
<text x="125.2" y="59">GPIO</text>
<text x="125.8" y="54.2">CH6</text>
<text x="125.8" y="55.8">CH7</text>
<text x="117.7" y="60.5">REFM</text>
<text x="120.7" y="65.4" transform="rotate(-90 120.7 65.4)">AGND</text>
<text x="122.3" y="65.4" transform="rotate(-90 122.3 65.4)">AGND</text>
<text x="125.5" y="65.4" transform="rotate(-90 125.5 65.4)">BDGND</text>
<text x="128.7" y="65.4" transform="rotate(-90 128.7 65.4)">TPAD</text>
</g>
<g font-size="1.4" fill="#f00">
<text x="48.5" y="29">7,10,11</text>
<text x="49.7" y="27.5">10,11</text>
<text x="54.9" y="29">GP109</text>
<text x="54.9" y="27.5">GP110</text>
<text x="48.5" y="30.6">7,10,11</text>
<text x="48.5" y="31.9">7,10,11</text>
<text x="54.9" y="30.6">GP115</text>
<text x="54.9" y="31.9">GP114</text>
<text x="210.4" y="44.9">AIN0</text>
<text x="210.4" y="46.5">AIN1</text>
<text x="215.3" y="44.9">6</text>
<text x="215.3" y="46.5">6</text>
<text x="24.1" y="50.9">7</text>
<text x="26.5" y="50.9">AREF</text>
<text x="210.4" y="48">AIN2</text>
<text x="210.4" y="49.6">AIN3</text>
<text x="210.4" y="51.2">AIN4</text>
<text x="210.4" y="52.8">AIN5</text>
<text x="215.3" y="48">6</text>
<text x="215.3" y="49.6">6</text>
<text x="215.3" y="51.2">6</text>
<text x="215.3" y="52.8">6</text>
<text x="163.4" y="107.1">PWM0_OUT</text>
<text x="173.1" y="107.1">7</text>
<text x="110.9" y="113.5">10,11</text>
<text x="111.6" y="110.3">10,11</text>
<text x="113.7" y="108.7">7</text>
<text x="113.7" y="111.8">7</text>
<text x="116.1" y="113.5">GP183_PWM3</text>
<text x="116.1" y="108.7">PWM1_OUT</text>
<text x="116.1" y="111.8">PWM3_OUT</text>
<text x="116.9" y="110.3">GP13_PWM1</text>
<text x="161.2" y="111.8">GP182_PWM2</text>
<text x="162" y="108.7">GP12_PWM0</text>
<text x="163.4" y="110.3">PWM2_OUT</text>
<text x="163.4" y="113.5">PWM4_OUT</text>
<text x="172.3" y="111.8">10,11</text>
<text x="172.3" y="108.7">10,11</text>
<text x="173.1" y="110.3">7</text>
<text x="173.1" y="113.5">7</text>
<text x="113.7" y="115">7</text>
<text x="116.1" y="115">PWM5_OUT</text>
</g>
</svg>
